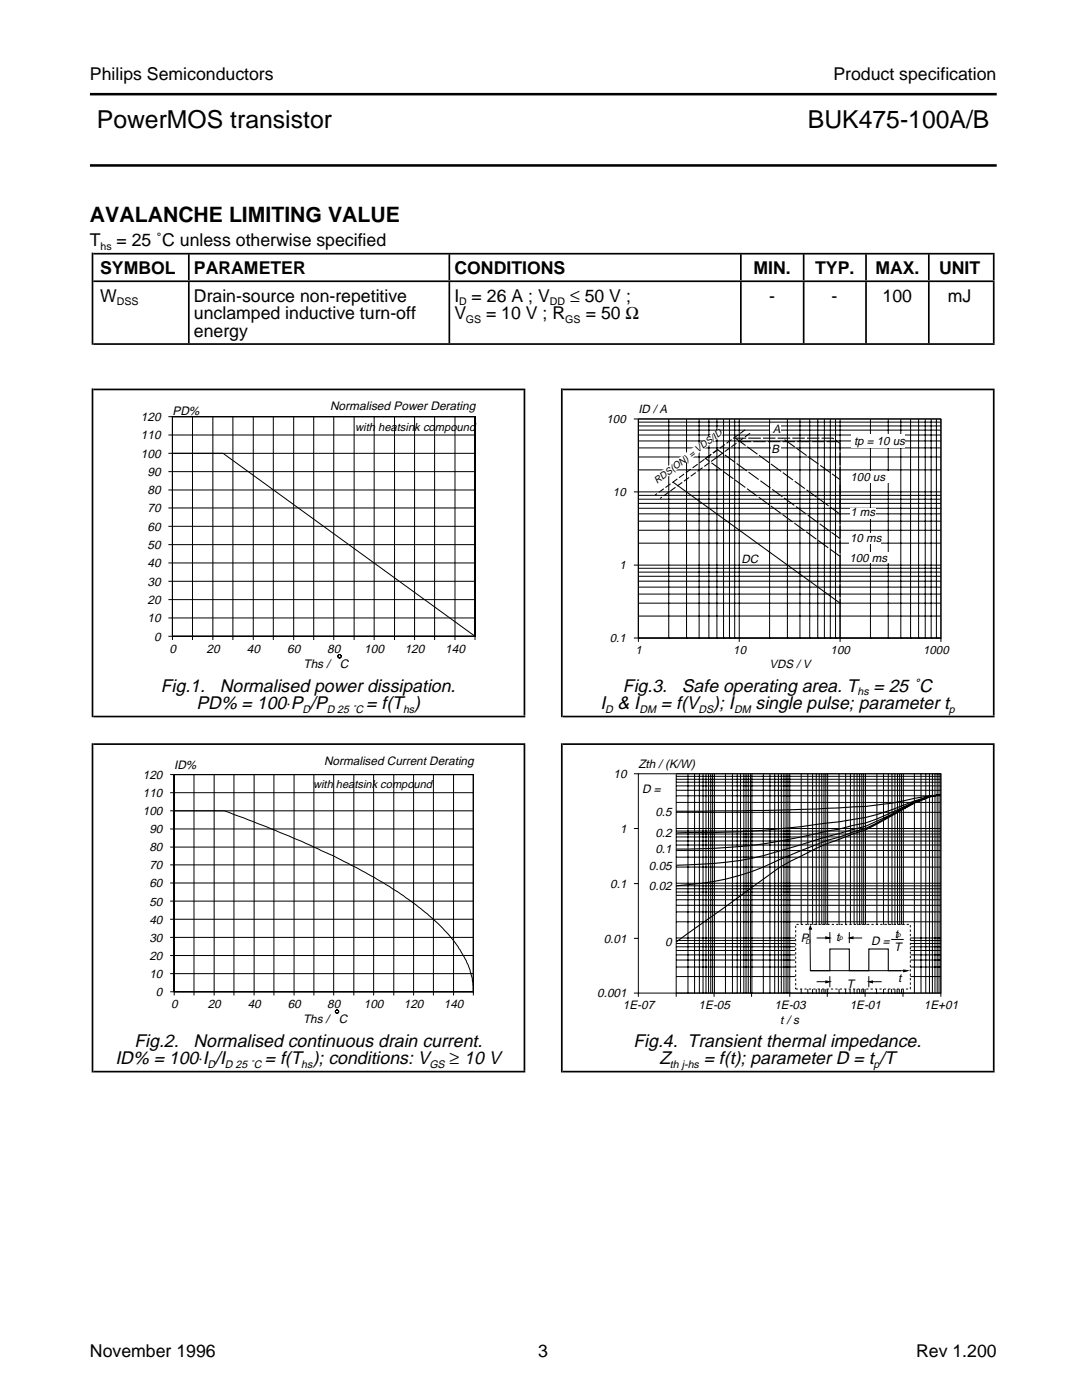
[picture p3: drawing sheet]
<svg xmlns="http://www.w3.org/2000/svg" width="216mm" height="279mm" viewBox="0 0 216 279" stroke-linecap="round" stroke-linejoin="round" font-family="sans-serif">
<g fill="none" stroke="#000" stroke-width=".2">
<path d="M33.6 83.2h61.2v44.5M33.6 86.8h61.2M33.6 90.5h61.2M33.6 94.1h61.2M33.6 97.8h61.2M34.4 83.2h60.4v43.8h-60.4zM34.4 90.5h10.1l50.3 36.5h-61.2M34.4 83.2v44.5M38.4 83.2v44.5M42.5 83.2v44.5M46.5 83.2v44.5M50.5 83.2v44.5"/>
<path d="M54.5 83.2v44.5M58.6 83.2v44.5M62.6 83.2v44.5M66.6 83.2v44.5M70.7 83.2v44.5M74.7 83.2v44.5M78.7 83.2v44.5M82.7 83.2v44.5M86.7 83.2v44.5M90.8 83.2v44.5M126.5 83.6h61.3v44.5M126.5 98.2h61.3"/>
<path d="M127.4 83.6h60.4v43.7h-60.4zM127.4 86.8h60.4M127.4 83.6v44.5M127.4 99.6h60.4M127.4 98.9h60.4M127.4 93.8h60.4M127.4 91.2h60.4M127.4 89.4h60.4M127.4 88h60.4M127.4 85.8h60.4M127.4 85h60.4M127.4 84.2h60.4"/>
<path d="M133.4 83.6v43.7M137 83.6v43.7M139.5 83.6v43.7M141.4 83.6v43.7M143 83.6v43.7M144.4 83.6v43.7M145.6 83.6v43.7M146.6 83.6v43.7M147.5 83.6v44.5M153.6 83.6v43.7M157.1 83.6v43.7M159.6 83.6v43.7"/>
<path d="M161.6 83.6v43.7M163.2 83.6v43.7M164.5 83.6v43.7M165.7 83.6v43.7M166.7 83.6v43.7M167.6 83.6v44.5M173.7 83.6v43.7M177.2 83.6v43.7M179.7 83.6v43.7M181.7 83.6v43.7M183.3 83.6v43.7M184.6 83.6v43.7"/>
<path d="M185.8 83.6v43.7M186.8 83.6v43.7M33.6 101.4h61.2M33.6 105h61.2M33.6 108.7h61.2M33.6 112.4h61.2M33.6 116h61.2M33.6 119.7h61.2M126.5 112.8h61.3M127.4 118.6h60.4M127.4 117.2h60.4M127.4 116h60.4"/>
<path d="M127.4 115h60.4M127.4 114.2h60.4M127.4 113.4h60.4M127.4 108.4h60.4M127.4 105.8h60.4M127.4 104h60.4M127.4 102.6h60.4M127.4 101.4h60.4M127.4 100.5h60.4M33.6 123.3h61.2M126.5 127.3h61.3M127.4 127.3h.1"/>
<path d="M127.4 122.9h60.4M127.4 120.4h60.4M133.4 127.3h.1M137 127.3h.1M139.5 127.3h.1M141.4 127.3h.1M143 127.3h.1M144.4 127.3h.1M145.6 127.3h.1M146.6 127.3h.1M147.5 127.3h.1M153.6 127.3h.1"/>
<path d="M157.1 127.3h.1M159.6 127.3h.1M161.6 127.3h.1M163.2 127.3h.1M164.5 127.3h.1M165.7 127.3h.1M166.7 127.3h.1M167.6 127.3h.1M173.7 127.3h.1M177.2 127.3h.1M179.7 127.3h.1M181.7 127.3h.1"/>
<path d="M183.3 127.3h.1M184.6 127.3h.1M185.8 127.3h.1M186.8 127.3h.1"/>
<circle cx="67.8" cy="131" r=".34"/>
</g>
<path d="M134.3 96.2l33.3 24.2v6.9" fill="none" stroke="#000" stroke-width=".21"/>
<path d="M148.7 85.8l-18 13M149.7 86.5l-18 13" fill="none" stroke="#000" stroke-width=".21" stroke-dasharray="1.3 .4" stroke-linecap="butt"/>
<path d="M146.4 87.4h19.8l1.4 1.1v31.9M146.7 87.4l20.9 15.2v-6.9l-11.5-8.3M147.4 88.1h19.7M167.6 111l-26.8-19.5 2.4-1.8 24.4 17.8" fill="none" stroke="#000" stroke-width=".21" stroke-dasharray="2.5 .4" stroke-linecap="butt"/>
<g fill="#fff">
<path d="M169.9 86.7h10.5v2.8h-10.5z" fill-rule="evenodd"/>
<path d="M169.8 94h7.5v2.4h-7.5z" fill-rule="evenodd"/>
<path d="M169.8 101.4h5v2.1h-5z" fill-rule="evenodd"/>
<path d="M169.6 106.4h6.2v2.2h-6.2z" fill-rule="evenodd"/>
<path d="M169.6 110.3h7.7v2.1h-7.7z" fill-rule="evenodd"/>
<path d="M153.8 84.8h2v1.8h-2z" fill-rule="evenodd"/>
<path d="M153.8 88.6h2v2h-2z" fill-rule="evenodd"/>
<path d="M169.9 80.1h18.4v3.2h-18.4z" fill-rule="evenodd"/>
<path d="M130 95.4l13.4-9.8 .8 1.1-13.2 10.1h.1z" fill-rule="evenodd"/>
</g>
<g fill="none" stroke="#000" stroke-width=".2">
<path d="M34 154.6h60.5v44.1M34 158.2h60.5M34.8 154.6h59.7v43.3h-59.7zM34.8 154.6v44.1M38.7 154.6v44.1M42.7 154.6v44.1M46.7 154.6v44.1M50.7 154.6v44.1M54.7 154.6v44.1M58.7 154.6v44.1M62.6 154.6v44.1M66.6 154.6v44.1"/>
<path d="M70.6 154.6v44.1M74.6 154.6v44.1M78.6 154.6v44.1M82.5 154.6v44.1M86.5 154.6v44.1M90.5 154.6v44.1M126.5 154.4h.9M127.4 154.4h60.3v43.8h-60.3zM134.9 154.5v44.4M134.9 154.4h52.8v44.5M134.9 158.8h52.8M134.9 157.7h52.8"/>
<path d="M134.9 156.8h52.8M134.9 156.1h52.8M134.9 155.5h52.8M134.9 154.9h52.8M137.3 154.4v43.8M138.6 154.4v43.8M139.5 154.4v43.8M140.3 154.4v43.8M140.9 154.4v43.8M141.4 154.4v43.8M141.8 154.4v43.8M142.2 154.4v43.8"/>
<path d="M142.6 154.4v43.8M144.8 154.4v43.8M146.2 154.4v43.8M147.1 154.4v43.8M147.8 154.4v43.8M148.4 154.4v43.8M148.9 154.4v43.8M149.3 154.4v43.8M149.7 154.4v43.8M150 154.4v43.8M152.3 154.4v43.8M153.6 154.4v43.8"/>
<path d="M154.6 154.4v43.8M155.3 154.4v43.8M155.9 154.4v43.8M156.4 154.4v43.8M156.9 154.4v43.8M157.2 154.4v43.8M157.6 154.4v44.5M159.9 154.5v30M161.2 154.5v30M162.1 154.5v30M162.9 154.5v30M163.5 154.5v30"/>
<path d="M164 154.5v30M164.4 154.5v30M164.8 154.5v30M165.1 154.5v30M167.4 154.5v30M168.7 154.5v30M169.7 154.5v30M170.4 154.5v30M171 154.5v30M171.5 154.5v30M172 154.5v30M172.3 154.5v30"/>
<path d="M172.7 154.5v30M175 154.5v30M176.3 154.5v30M177.2 154.5v30M178 154.5v30M178.6 154.5v30M179.1 154.5v30M179.5 154.5v30M179.9 154.5v30M180.3 154.5v30M182.5 154.4v43.8M183.8 154.4v43.8"/>
<path d="M184.7 154.4v43.8M185.5 154.4v43.8M186 154.4v43.8M186.6 154.4v43.8M187 154.4v43.8M187.4 154.4v43.8M34 161.8h60.5M34 165.4h60.5M34 169.1h60.5M34 172.6h60.5M34 176.2h60.5M34 179.8h60.5"/>
<path d="M34.8 161.8h9.9l2.9 1.1a177.6 177.6 0 0 1 29 13.3l.6 .4a52.2 52.2 0 0 1 13.6 11.5 17.8 17.8 0 0 1 3.5 7.3l.2 2.5h-60.5M126.5 165.3h.9M126.5 176.3h.9M134.9 165.3h52.8M134.9 179.6h52.8M134.9 178.7h52.8M134.9 178h52.8M134.9 177.4h52.8M134.9 176.8h52.8M134.9 176.3h52.8M134.9 173h52.8M134.9 171.1h52.8"/>
<path d="M134.9 169.7h52.8M134.9 168.6h52.8M134.9 167.8h52.8M134.9 167h52.8M134.9 166.4h52.8M134.9 165.9h52.8M134.9 162.1h52.8M134.9 160.1h52.8M34 183.5h60.5M34 187.1h60.5M34 190.7h60.5M34 194.3h60.5"/>
<path d="M126.5 198.2h.9v.7M126.5 187.3h.9M134.9 198.2h52.8M134.9 187.2h23.8M134.9 194.9h23.8M134.9 193h23.8M134.9 191.6h23.8M134.9 190.6h23.8M134.9 189.7h23.8M134.9 189h23.8M134.9 188.3h23.8M134.9 187.7h23.8"/>
<path d="M134.9 184h52.8M134.9 182h52.8M134.9 180.7h52.8M142.5 198.2v.7M146.5 198.3h.1M150 198.2v.7M159.9 184.5h.1M159.9 198.3h.1M159.9 197.4v.9M161.2 184.5h.1M161.2 198.3h.1M161.2 197.4v.9"/>
<path d="M161.6 185.4l.1 8.3h18.6M162.1 184.5h.1M162.1 198.3h.1M162.1 197.4v.9M162.9 184.5h.1M162.9 198.3h.1M162.9 197.4v.9M162.9 187.2h1.9M162.9 195.9h1.9M163.5 184.5h.1M163.5 198.3h.1M163.5 197.4v.9"/>
<path d="M164 184.5h.1M164 198.3h.1M164 197.4v.9M164.4 184.5h.1M164.4 198.3h.1M164.4 197.4v.9M164.8 184.5h.1M164.8 198.3h.1M164.8 197.4v.9M165.1 198.2v.7M165.1 184.5h.1M165.1 198.3h.1"/>
<path d="M165.1 197.4v.9M165.6 186v2.2M165.6 194.8v2.2M167.4 184.5h.1M167.4 198.3h.1M167.4 197.4v.9M168.7 184.5h.1M168.7 198.3h.1M168.7 197.4v.9M169.5 186v2.2M169.6 198.3h.1M169.6 197.4v.9"/>
<path d="M169.7 184.5h.1M170.2 187.2h1.8M170.4 184.5h.1M170.4 198.3h.1M170.4 197.4v.9M171 184.5h.1M171 198.3h.1M171 197.4v.9M171.5 184.5h.1M171.5 198.3h.1M171.5 197.4v.9M172 184.5h.1"/>
<path d="M172 198.3h.1M172 197.4v.9M172.3 184.5h.1M172.3 198.3h.1M172.3 197.4v.9M172.6 198.3h.1M172.6 197.4v1.5M172.7 184.5h.1M173.4 194.8v2.2M174.1 195.9h1.8M174.9 198.3h.1M174.9 197.4v.9"/>
<path d="M175 184.5h.1M176.3 184.5h.1M176.3 198.3h.1M176.3 197.4v.9M177.2 184.5h.1M177.2 198.3h.1M177.2 197.4v.9M177.8 187.5h2.5M177.9 198.3h.1M177.9 197.4v.9M178 184.5h.1M178.6 184.5h.1"/>
<path d="M178.6 198.3h.1M178.6 197.4v.9M179 198.3h.1M179 197.4v.9M179.1 184.5h.1M179.4 198.3h.1M179.4 197.4v.9M179.5 184.5h.1M179.9 184.5h.1M179.9 198.3h.1M179.9 197.4v.9M180.2 198.2v.7"/>
<path d="M180.3 184.5h.1M180.3 198.3h.1M180.3 197.4v.9M181.6 187.2h6.1M181.6 194.9h6.1M181.6 193h6.1M181.6 191.6h6.1M181.6 190.6h6.1M181.6 189.7h6.1M181.6 189h6.1M181.6 188.3h6.1M181.6 187.7h6.1"/>
<circle cx="67.2" cy="201.9" r=".34"/>
</g>
<path d="M134.9 161.9l20.4-.2 7.6-.2 7.5-.5a64.1 64.1 0 0 0 12.1-1.7l5.2-.7a35.8 35.8 0 0 0-9.7 3 45.2 45.2 0 0 1-10.7 2.4 214.6 214.6 0 0 1-32.4 2.2M134.9 169.5a111.9 111.9 0 0 0 30.2-3.6l2.2-.4 3.1-.8a32.9 32.9 0 0 0 9.8-3.6l2.3-1 3-1.1 2.2-.4-2.2 .4-3 1.1-4.5 2.4-5.3 2.4-7.6 2.1-5.2 1.6a81.6 81.6 0 0 1-12.1 3.1l-5.3 .6-7.6 .4M134.9 176.8a49.7 49.7 0 0 0 20.4-5.1l9.8-4 2.2-.6 3.1-1.1 2.3-.7 9.8-5.1 3-1.2 2.2-.4-2.2 .4-3 1.3-9.8 5.3-7.6 2.8-7.5 3.5-2.3 1.4-20.4 14.7M161.7 193.7h3.9v-4.3h3.9v4.3h3.9v-4.3h3.8v4.3h2.6" fill="none" stroke="#000" stroke-width=".22"/>
<path d="M158.8 184.5h22.8v12.9h-22.8z" fill="none" stroke="#000" stroke-width=".2" stroke-dasharray=".4" stroke-linecap="butt"/>
<path d="M161.7 184.8l.2 .6h-.4zM164.8 187l.8 .2-.8 .1zM164.8 195.8l.8 .1-.8 .2zM169.5 187.2l.7-.2v.3zM173.4 195.9l.7-.1v.3zM180.3 193.6l.8 .1-.8 .2z" fill="#000" stroke="#000" stroke-width=".2"/>
<path d="M170.4 151h17.8v3.1h-17.8z" fill-rule="evenodd" fill="#fff"/>
<path d="M18.6 56.1h179.9M18.6 50.6h179.9M18.6 77.7h86.2M18.6 68.7h179.9M112.3 77.7h86.2M18.6 148.5h86.2M18.6 143h86.2M112.3 148.5h86.2M112.3 143h86.2M18.6 213.9h86.2M112.3 213.9h86.2" fill="none" stroke="#000" stroke-width=".34"/>
<path d="M104.5 181.2h.3M198.1 181.2h.4" fill="none" stroke="#000" stroke-width="65" stroke-linecap="butt"/>
<path d="M18.3 181.2h.3M111.9 181.2h.4" fill="none" stroke="#000" stroke-width="65.7" stroke-linecap="butt"/>
<path d="M104.5 110.3h.3M198.1 110.3h.4" fill="none" stroke="#000" stroke-width="64.9" stroke-linecap="butt"/>
<path d="M18.3 110.3h.3M111.9 110.3h.4" fill="none" stroke="#000" stroke-width="65.6" stroke-linecap="butt"/>
<path d="M37.5 62.4h.3M89.5 62.4h.3M147.7 62.4h.3M160.2 62.4h.3M172.6 62.4h.4M185.2 62.4h.3M198.1 62.4h.4" fill="none" stroke="#000" stroke-width="12.2" stroke-linecap="butt"/>
<path d="M37.5 53.3h.3M89.5 53.3h.3M147.7 53.3h.3M160.2 53.3h.3M172.6 53.3h.4M185.2 53.3h.3M198.1 53.3h.4" fill="none" stroke="#000" stroke-width="5.2" stroke-linecap="butt"/>
<path d="M18.3 59.6h.3" fill="none" stroke="#000" stroke-width="18.4" stroke-linecap="butt"/>
<path d="M17.9 18.8h181M17.9 33h181" fill="none" stroke="#000" stroke-width=".51"/>
<g font-size="4.9">
<text x="19.3" y="25.5">PowerMOS transistor</text>
<text x="161.2" y="25.5">BUK475-100A/B</text>
</g>
<text font-size="4.2" x="17.9" y="44.4">AVALANCHE LIMITING VALUE</text>
<g font-size="3.6">
<text x="32.1" y="138.1">Fig.1.</text>
<text x="39.2" y="141.6">PD% = 100⋅P /P</text>
<text x="43.9" y="138.1">Normalised power dissipation.</text>
<text x="73.1" y="141.6">= f(T )</text>
<text x="119.8" y="141.6">I &amp; I</text>
<text x="124.3" y="138.1">Fig.3.</text>
<text x="131.9" y="141.6">= f(V</text>
<text x="136.1" y="138.1">Safe operating area. T</text>
<text x="142.3" y="141.6">); I</text>
<text x="150.8" y="141.6">single pulse; parameter t</text>
<text x="174.3" y="138.1">= 25 ˚C</text>
<text x="26.8" y="209">Fig.2.</text>
<text x="38.6" y="209">Normalised continuous drain current.</text>
<text x="126.4" y="209">Fig.4. Transient thermal impedance.</text>
<text x="23" y="212.4">ID% = 100⋅I /I</text>
<text x="52.8" y="212.4">= f(T ); conditions: V</text>
<text x="131.6" y="212.4">Z</text>
<text x="140.4" y="212.4">= f(t); parameter D = t /T</text>
</g>
<g font-size="3.5">
<text x="17.9" y="16">Philips Semiconductors</text>
<text x="166.3" y="16">Product specification</text>
<text x="17.9" y="49.2">T</text>
<text x="23.2" y="49.2">= 25 ˚C unless otherwise specified</text>
<text x="20" y="54.7">SYMBOL</text>
<text x="38.7" y="54.7">PARAMETER</text>
<text x="90.7" y="54.7">CONDITIONS</text>
<text x="150.4" y="54.7">MIN.</text>
<text x="162.6" y="54.7">TYP.</text>
<text x="174.7" y="54.7">MAX.</text>
<text x="187.4" y="54.7">UNIT</text>
<text x="20" y="60.2">W</text>
<text x="38.7" y="63.7">unclamped inductive turn-off</text>
<text x="38.7" y="60.2">Drain-source non-repetitive</text>
<text x="90.7" y="60.2">I = 26 A ; V</text>
<text x="90.7" y="63.7">V</text>
<text x="97" y="63.7">= 10 V ; R</text>
<text x="113.8" y="60.2">≤ 50 V ;</text>
<text x="116.9" y="63.7">= 50 Ω</text>
<text x="153.5" y="60.2">-</text>
<text x="165.9" y="60.2">-</text>
<text x="176.1" y="60.2">100</text>
<text x="189.1" y="60.2">mJ</text>
<text x="38.7" y="67.2">energy</text>
<text x="89.7" y="212.4">≥ 10 V</text>
<text x="17.9" y="270.8">November 1996</text>
<text x="107.4" y="270.8">3</text>
<text x="182.8" y="270.8">Rev 1.200</text>
</g>
<g font-size="2.4">
<text x="34.4" y="82.8">PD%</text>
<text x="65.9" y="81.9">Normalised Power Derating</text>
<text x="28.1" y="84">120</text>
<text x="28.1" y="87.7">110</text>
<text x="28.1" y="91.4">100</text>
<text x="29.4" y="94.9">90</text>
<text x="29.4" y="98.7">80</text>
<text x="29.4" y="102.3">70</text>
<text x="29.4" y="105.9">60</text>
<text x="29.4" y="109.6">50</text>
<text x="29.4" y="113.2">40</text>
<text x="29.4" y="116.9">30</text>
<text x="29.4" y="120.5">20</text>
<text x="29.4" y="124.2">10</text>
<text x="30.7" y="127.9">0</text>
<text x="33.8" y="130.3">0</text>
<text x="41.2" y="130.3">20</text>
<text x="49.3" y="130.3">40</text>
<text x="57.3" y="130.3">60</text>
<text x="65.3" y="130.3">80</text>
<text x="72.7" y="130.3">100</text>
<text x="80.8" y="130.3">120</text>
<text x="88.8" y="130.3">140</text>
<text x="60.5" y="133.3">Ths /</text>
<text x="67.8" y="133.3">C</text>
<text x="28.5" y="155.5">120</text>
<text x="34.8" y="153.5">ID%</text>
<text x="64.7" y="152.7">Normalised Current Derating</text>
<text x="122.4" y="155.3">10</text>
<text x="127.4" y="153.3">Zth / (K/W)</text>
<text x="28.5" y="159.1">110</text>
<text x="128.1" y="158.3">D =</text>
<text x="28.5" y="162.7">100</text>
<text x="29.8" y="166.2">90</text>
<text x="123.7" y="166.2">1</text>
<text x="130.8" y="162.8">0.5</text>
<text x="130.8" y="167.1">0.2</text>
<text x="29.8" y="169.9">80</text>
<text x="29.8" y="173.5">70</text>
<text x="129.5" y="173.6">0.05</text>
<text x="130.8" y="170.3">0.1</text>
<text x="29.8" y="177.1">60</text>
<text x="121.8" y="177.2">0.1</text>
<text x="129.5" y="177.6">0.02</text>
<text x="29.8" y="180.7">50</text>
<text x="29.8" y="184.3">40</text>
<text x="29.8" y="187.9">30</text>
<text x="29.8" y="191.6">20</text>
<text x="120.5" y="188.1">0.01</text>
<text x="132.7" y="188.9">0</text>
<text x="159.8" y="188.1">P</text>
<text x="166.8" y="187.8">t</text>
<text x="173.8" y="188.5">D =</text>
<text x="178.4" y="189.7">T</text>
<text x="178.6" y="187.3">t</text>
<text x="29.8" y="195.2">10</text>
<text x="169" y="197.2">T</text>
<text x="179.2" y="196.1">t</text>
<text x="31.1" y="198.8">0</text>
<text x="34.2" y="201.3">0</text>
<text x="41.5" y="201.3">20</text>
<text x="49.4" y="201.3">40</text>
<text x="57.4" y="201.3">60</text>
<text x="65.3" y="201.3">80</text>
<text x="72.6" y="201.3">100</text>
<text x="80.6" y="201.3">120</text>
<text x="88.6" y="201.3">140</text>
<text x="119.2" y="199.1">0.001</text>
<text x="124.3" y="201.4">1E-07</text>
<text x="139.4" y="201.4">1E-05</text>
<text x="154.5" y="201.4">1E-03</text>
<text x="169.5" y="201.4">1E-01</text>
<text x="184.4" y="201.4">1E+01</text>
<text x="60.5" y="204.1">Ths /</text>
<text x="67.6" y="204.1">C</text>
<text x="155.7" y="204.3">t / s</text>
</g>
<g font-size="2.3">
<text x="127.4" y="82.5">ID / A</text>
<text x="70.9" y="85.9">with heatsink compound</text>
<text x="121" y="84.5">100</text>
<text x="154.2" y="86.4">A</text>
<text x="170.4" y="88.8">tp = 10 us</text>
<text x="153.9" y="90.5">B</text>
<text x="169.7" y="96">100 us</text>
<text x="122.3" y="99">10</text>
<text x="169.7" y="103.1">1 ms</text>
<text x="123.6" y="113.6">1</text>
<text x="147.9" y="112.4">DC</text>
<text x="169.5" y="112.1">100 ms</text>
<text x="169.7" y="108.2">10 ms</text>
<text x="121.7" y="128.2">0.1</text>
<text x="126.8" y="130.5">1</text>
<text x="146.3" y="130.5">10</text>
<text x="165.7" y="130.5">100</text>
<text x="184.2" y="130.5">1000</text>
<text x="153.6" y="133.4">VDS / V</text>
<text x="62.5" y="157.3">with heatsink compound</text>
</g>
<g font-size="2.2">
<text x="60.4" y="142.3">D</text>
<text x="65.2" y="142.3">D 25 ˚C</text>
<text x="80.4" y="142.3">hs</text>
<text x="120.7" y="142.3">D</text>
<text x="127.6" y="142.3">DM</text>
<text x="139.4" y="142.3">DS</text>
<text x="146.5" y="142.3">DM</text>
<text x="171.1" y="138.8">hs</text>
<text x="189.3" y="142.3">p</text>
<text x="41.4" y="213.2">D</text>
<text x="44.9" y="213.2">D 25 ˚C</text>
<text x="60.1" y="213.2">hs</text>
<text x="85.7" y="213.2">GS</text>
<text x="133.7" y="213.2">th j-hs</text>
<text x="174.3" y="213.2">p</text>
</g>
<g font-size="2.1">
<text x="20.1" y="49.9">hs</text>
<text x="23.3" y="60.9">DSS</text>
<text x="91.6" y="60.9">D</text>
<text x="93" y="64.4">GS</text>
<text x="109.7" y="60.9">DD</text>
<text x="112.8" y="64.4">GS</text>
</g>
<text font-size="1.9" x="131.1" y="96.6" transform="rotate(-37 131.1 96.6)">RDS(ON) = VDS/ID</text>
<g font-size="1.3">
<text x="160.7" y="188.4">D</text>
<text x="167.4" y="187.7">p</text>
<text x="179" y="187.1">p</text>
</g>
</svg>
